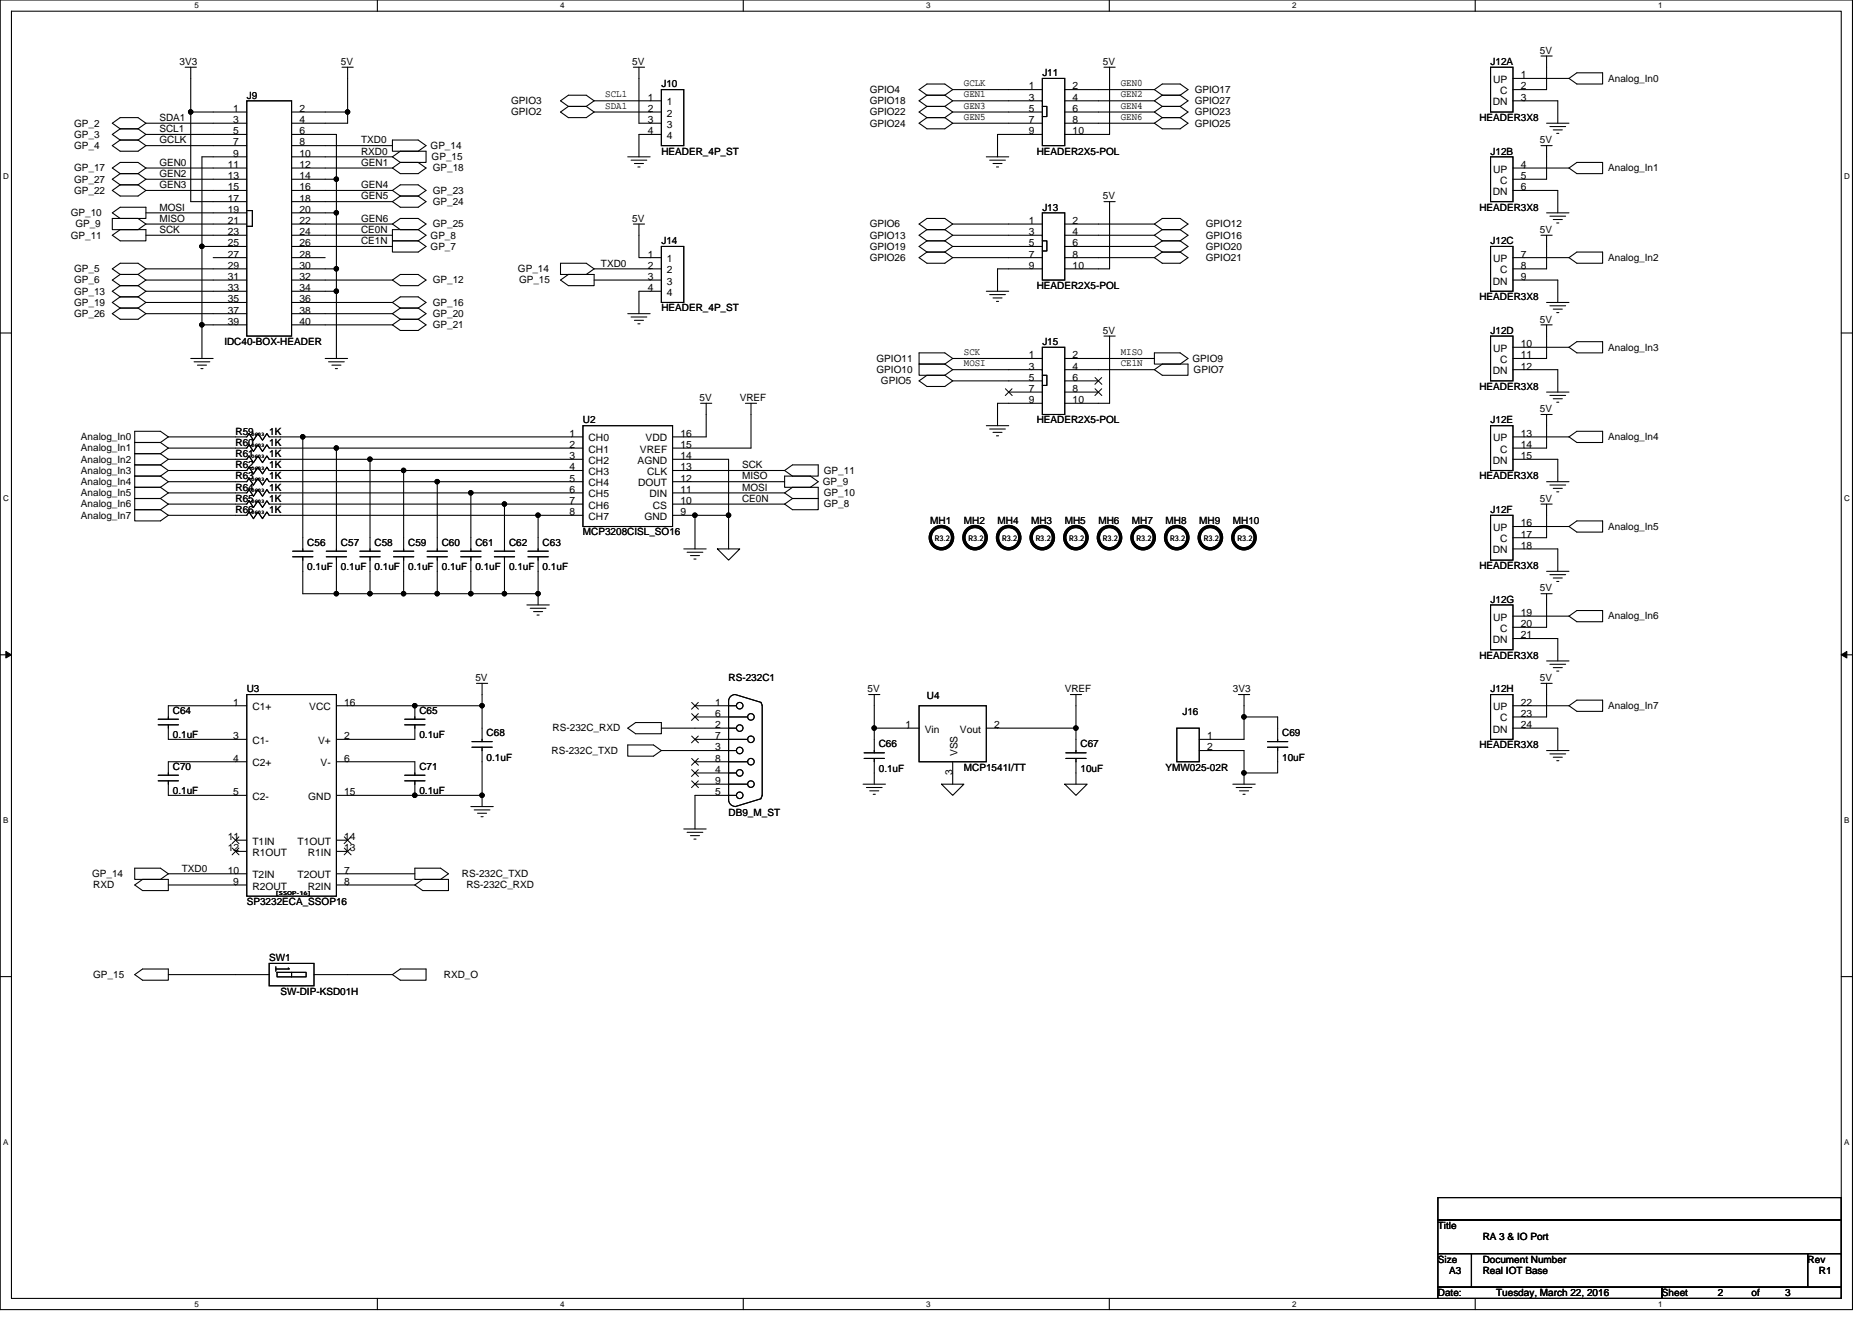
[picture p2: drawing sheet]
<svg xmlns="http://www.w3.org/2000/svg" width="297mm" height="210mm" viewBox="0 0 297 210" stroke-linecap="round" stroke-linejoin="round" font-family="sans-serif">
<path d="M0 0h293.9v207.9h-293.9zM1.8 1.8h290.4v204.3h-290.4z" fill="none" stroke="#000" stroke-width=".17"/>
<g fill="#fff">
<path d="M30.8 .2h.7v1.4h-.7z"/>
<path d="M30.8 206.3h.7v1.4h-.7z"/>
</g>
<path d="M59.9 0v1.8M59.9 206.1v1.8" fill="none" stroke="#000" stroke-width=".17"/>
<g fill="#fff">
<path d="M88.9 .2h.7v1.4h-.7z"/>
<path d="M88.9 206.3h.7v1.4h-.7z"/>
</g>
<path d="M117.9 0v1.8M117.9 206.1v1.8" fill="none" stroke="#000" stroke-width=".17"/>
<g fill="#fff">
<path d="M147 .2h.7v1.4h-.7z"/>
<path d="M147 206.3h.7v1.4h-.7z"/>
</g>
<path d="M176 0v1.8M176 206.1v1.8" fill="none" stroke="#000" stroke-width=".17"/>
<g fill="#fff">
<path d="M205 .2h.7v1.4h-.7z"/>
<path d="M205 206.3h.7v1.4h-.7z"/>
</g>
<path d="M234.1 0v1.8M234.1 206.1v1.8" fill="none" stroke="#000" stroke-width=".17"/>
<g fill="#fff">
<path d="M263.1 .2h.7v1.4h-.7z"/>
<path d="M263.1 206.3h.7v1.4h-.7z"/>
<path d="M.5 27.3h.9v1.4h-.9z"/>
<path d="M292.6 27.3h.9v1.4h-.9z"/>
<path d="M.5 78.4h.9v1.4h-.9z"/>
<path d="M292.6 78.4h.9v1.4h-.9z"/>
</g>
<path d="M0 52.9h1.8M292.2 52.9h1.7" fill="none" stroke="#000" stroke-width=".17"/>
<g fill="#fff">
<path d="M.5 129.5h.8v1.4h-.8z"/>
<path d="M292.6 129.5h.9v1.4h-.9z"/>
</g>
<path d="M0 103.9h1.8M292.2 103.9h1.7" fill="none" stroke="#000" stroke-width=".17"/>
<path d="M.9 103.4l.9 .5-.9 .5zM292.2 103.9l.8-.5v1z" fill="#000" stroke="#000" stroke-width=".16"/>
<g fill="#fff">
<path d="M.5 180.5h.8v1.4h-.8z"/>
<path d="M292.6 180.5h.9v1.4h-.9z"/>
</g>
<g fill="none" stroke="#000" stroke-width=".17">
<path d="M23.2 19.6h16M23.2 19.6l-1.3-.9h-2.8l-1.3 .9 1.3 .8M23.2 19.6l-1.3 .8M29.4 10.7h1.8M30.3 10.7v7.1M30.3 17.8h8.9M30.3 17.8v14.2h8.9M39.2 16h7.1v37.3h-7.1zM46.3 17.8h8.9M54.3 10.7h1.7M55.2 10.7v7.1M55.2 17.8v1.8h-8.9"/>
<path d="M90.2 16.9h2.8M90.2 16.9l-1.3 .9 1.3 .9h2.8l1.3-.9M93 16.9l1.3 .9M94.3 16l-1.3-.9h-2.8l-1.3 .9 1.3 .9M94.3 16l-1.3 .9M94.3 17.8h10.6M94.3 16h10.6M100.5 10.7h1.8M101.4 10.7v8.9h3.5M104.9 14.2h3.6v8.9h-3.6zM147.1 15.1l-1.3 .9 1.3 .9M147.1 16.9l-1.3 .9 1.3 .9"/>
<path d="M147.1 18.7l-1.3 .9 1.3 .8h2.8l1.3-.8M147.1 15.1h2.8M147.1 16.9h2.8M147.1 18.7h2.8M149.9 15.1l1.3 .9M149.9 16.9l1.3 .9M149.9 18.7l1.3 .9M151.2 14.2l-1.3-.9h-2.8l-1.3 .9 1.3 .9M151.2 14.2l-1.3 .9M151.2 16l-1.3 .9M151.2 17.8l-1.3 .9M151.2 14.2h14.2"/>
<path d="M151.2 16h14.2M151.2 17.8h14.2M151.2 19.6h14.2M165.4 16h.1M165.4 16.9h.7v1.6h-.7M165.4 12.4h3.5v10.7h-3.5zM168.9 19.6h14.3M175.2 10.7h1.7M176.1 10.7v10.6h-7.2M183.2 14.2h-14.3M183.2 16h-14.3M183.2 17.8h-14.3"/>
<path d="M183.2 17.8l1.2 .9M183.2 16l1.2 .9M183.2 14.2l1.2-.9h2.9l1.2 .9-1.2 .9M183.2 14.2l1.2 .9M184.4 16.9l-1.2 .9M184.4 18.7l-1.2 .9M184.4 15.1l-1.2 .9M184.4 16.9h2.9M184.4 18.7h2.9M184.4 15.1h2.9M187.3 16.9l1.2 .9-1.2 .9M187.3 18.7l1.2 .9-1.2 .8h-2.9l-1.2-.8"/>
<path d="M187.3 15.1l1.2 .9-1.2 .9M236.5 10.7h3.6v7.1h-3.6zM240.1 16h7.1v3.6M244.5 8.9h1.8M245.4 19.6h3.6M245.4 8.9v5.3h-5.3M249 12.4h-8.9M249 12.4l1.2-.8h4.1v1.7h-4.1zM17.8 34.7h4.1l1.3 .9-1.3 .8h-4.1zM17.8 33.8l1.3-.9h4.1v1.8h-4.1zM17.8 37.3l1.3-.9h4.1v1.8h-4.1zM19.1 20.4l-1.3 .9 1.3 .9"/>
<path d="M19.1 22.2l-1.3 .9 1.3 .9h2.8l1.3-.9M19.1 29.3l-1.3 .9 1.3 .9h2.8l1.3-.9M19.1 27.6l-1.3 .8 1.3 .9M19.1 20.4h2.8M19.1 22.2h2.8M19.1 27.6h2.8M19.1 29.3h2.8M21.9 20.4l1.3 .9M21.9 22.2l1.3 .9M21.9 29.3l1.3 .9M21.9 27.6l1.3 .8M23.2 26.7h16"/>
<path d="M23.2 35.6h16M23.2 33.8h16M23.2 30.2h16M23.2 28.4h16M23.2 23.1h16M23.2 21.3h16M23.2 21.3l-1.3 .9M23.2 26.7l-1.3-.9h-2.8l-1.3 .9 1.3 .9M23.2 26.7l-1.3 .9M23.2 28.4l-1.3 .9M32 39.1h7.2M32 39.1v12.5"/>
<path d="M39.2 24.9h-7.2v14.2M39.2 37.3h-16M39.2 33.4h.8v2.5h-.8M46.3 21.3h7.1v7.1M46.3 24.9h16M46.3 23.1h16M46.3 39.1h16M46.3 37.3h16M46.3 35.6h16M46.3 32h16M46.3 30.2h16M53.4 28.4h-7.1"/>
<path d="M53.4 33.8h-7.1M53.4 28.4v5.4M53.4 33.8v8.9M62.3 26.7h-16M62.3 30.2l1.2-.9h2.9l1.2 .9-1.2 .9M62.3 30.2l1.2 .9M62.3 35.6l1.2-.9h2.9l1.2 .9-1.2 .8M62.3 35.6l1.2 .8h2.9M62.3 24.9l1.2-.9h4.1v1.8h-4.1M62.3 24.9l1.2 .9M62.3 38.2h4.1l1.2 .9-1.2 .9h-4.1zM62.3 22.2h4.1l1.2 .9-1.2 .9h-4.1z"/>
<path d="M63.5 25.8l-1.2 .9M63.5 31.1l-1.2 .9M63.5 25.8h2.9l1.2 .9-1.2 .9h-2.9l-1.2-.9M63.5 31.1h2.9M66.4 31.1l1.2 .9-1.2 .9h-2.9l-1.2-.9M66.4 36.4l1.2 .9-1.2 .9M66.4 36.4h-4.1v1.8h4.1M99.6 24.9h3.6M100.1 25.4h2.5M100.5 35.6h1.8M100.7 26h1.4M101.2 26.5h.4"/>
<path d="M101.4 35.6v5.3h3.5M104.9 39.1h3.6v8.9h-3.6zM104.9 21.3h-3.5v3.6M147.1 38.2l-1.3 .9 1.3 .9M147.1 36.4l-1.3 .9 1.3 .9M147.1 36.4h2.8M147.1 38.2h2.8M149.9 38.2l1.3 .9M149.9 36.4l1.3 .9M151.2 35.6l-1.3-.9h-2.8l-1.3 .9 1.3 .8M151.2 35.6l-1.3 .8M151.2 39.1l-1.3 .9"/>
<path d="M151.2 37.3l-1.3 .9M151.2 35.6h14.2M156.5 24.9h3.6M157 25.4h2.5M157.6 26h1.4M158.1 26.5h.4M165.4 37.3h.1M165.4 39.1h-14.2M165.4 37.3h-14.2M165.4 21.3h-7.1v3.6M165.4 38.2h.7v1.6h-.7M165.4 33.8h3.5v10.6h-3.5z"/>
<path d="M168.9 39.1h14.3M168.9 37.3h14.3M168.9 35.6h14.3M175.2 32h1.8M176.1 32v10.7h-7.2M183.2 39.1l1.2 .9M183.2 37.3l1.2 .9M183.2 35.6l1.2-.9h2.9l1.2 .9-1.2 .8M183.2 35.6l1.2 .8M184.4 38.2l-1.2 .9M184.4 36.4l-1.2 .9M184.4 38.2h2.9"/>
<path d="M184.4 36.4h2.9M187.3 38.2l1.2 .9-1.2 .9M187.3 36.4l1.2 .9-1.2 .9M236.5 24.9h3.6v7.1h-3.6zM236.5 39.1h3.6v7.1h-3.6zM240.1 26.7h8.9M240.1 30.2h7.1v3.6M244.5 23.1h1.8M244.5 37.3h1.8M245.4 23.1v5.3h-5.3M245.4 37.3v5.4h-5.3M245.4 33.8h3.6"/>
<path d="M245.9 20.1h2.5M245.9 34.3h2.5M246.5 20.6h1.4M246.5 34.8h1.4M247 21.2h.4M247 35.4h.4M249 26.7l1.2-.9h4.1v1.8h-4.1zM19.1 43.6l-1.3 .8 1.3 .9M19.1 45.3l-1.3 .9 1.3 .9M19.1 47.1l-1.3 .9 1.3 .9M19.1 48.9l-1.3 .9 1.3 .9h2.8l1.3-.9M19.1 43.6h2.8"/>
<path d="M19.1 45.3h2.8M19.1 47.1h2.8M19.1 48.9h2.8M21.9 43.6l1.3 .8M21.9 45.3l1.3 .9M21.9 47.1l1.3 .9M21.9 48.9l1.3 .9M23.2 42.7h16M23.2 49.8h16M23.2 48h16M23.2 42.7l-1.3-.9h-2.8l-1.3 .9 1.3 .9M23.2 42.7l-1.3 .9"/>
<path d="M23.2 44.4l-1.3 .9M23.2 46.2l-1.3 .9M23.2 48l-1.3 .9M30.3 56.9h3.5M30.8 57.4h2.5M31.3 58h1.5M31.9 58.5h.3M32 51.6h7.2M32 51.6v5.3M33.8 40.9h5.4M39.2 46.2h-16M39.2 44.4l-16 .1"/>
<path d="M46.3 51.6h16M46.3 49.8h16M46.3 48h16M46.3 44.4l16 .1M46.3 40.9h5.3M51.6 56.9h3.6M52.1 57.4h2.5M52.7 58h1.4M53.2 58.5h.3M53.4 46.2h-7.1M53.4 42.7v3.5M53.4 46.2v10.7"/>
<path d="M53.4 42.7h-7.1M62.3 44.4l1.2-.8h2.9l1.2 .8-1.2 .9h-2.9zM62.3 48l1.2-.9h2.9l1.2 .9-1.2 .9M62.3 48l1.2 .9M62.3 49.8l1.2 .9M63.5 48.9l-1.2 .9M63.5 50.7l-1.2 .9M63.5 48.9h2.9M63.5 50.7h2.9M66.4 48.9l1.2 .9-1.2 .9M66.4 50.7l1.2 .9-1.2 .9h-2.9l-1.2-.9M88.9 41.8h4.1l1.3 .9-1.3 .9h-4.1z"/>
<path d="M88.9 44.4l1.3-.8h4.1v1.7h-4.1zM94.3 42.7h10.6M94.3 44.4h10.6M99.6 49.8h3.6M100.1 50.3h2.5M100.7 50.8h1.4M101.2 51.4h.4M104.9 46.2h-3.5v3.6M147.1 40l-1.3 .9 1.3 .9h2.8l1.3-.9M147.1 40h2.8M149.9 57.8h-4.1v1.8h4.1M149.9 40l1.3 .9"/>
<path d="M149.9 59.6l1.3 .9M149.9 57.8l1.3 .9M149.9 59.6h-2.8l-1.3 .9 1.3 .8h2.8l1.3-.8M151.2 56.9l-1.3-.9h-4.1v1.8h4.1M151.2 56.9l-1.3 .9M151.2 58.7l-1.3 .9M151.2 56.9h14.2M151.2 58.7h14.2M156.5 46.2h3.6M157 46.8h2.5M157.6 47.3h1.4M158.1 47.8h.4"/>
<path d="M165.4 58.7h.1M165.4 40.9h-14.2M165.4 42.7h-7.1v3.5M165.4 59.6h.7v1.6h-.7M165.4 55.1h3.5v10.7h-3.5zM168.9 40.9h14.3M175.2 53.3h1.7M176.1 53.3v10.7h-7.2M183.2 58.7l1.2-.9h4.1v1.8h-4.1zM183.2 58.7h-14.3M183.2 56.9h-14.3M183.2 56h4.1l1.2 .9-1.2 .9h-4.1z"/>
<path d="M184.4 40l-1.2 .9M184.4 40h2.9M187.3 40l1.2 .9-1.2 .9h-2.9l-1.2-.9M236.5 53.3h3.6v7.2h-3.6zM240.1 40.9h8.9M240.1 44.4h7.1v3.6M240.1 55.1h8.9M240.1 58.7h7.1v3.5M244.5 51.6h1.8M245.4 51.6v5.3h-5.3M245.4 48h3.6M245.9 48.5h2.5"/>
<path d="M246.5 49.1h1.4M247 49.6h.4M249 40.9l1.2-.9h4.1v1.8h-4.1zM249 55.1l1.2-.9h4.1v1.8h-4.1zM25.5 70.2h-4.1v1.8h4.1M25.5 72h-4.1v1.8h4.1M25.5 73.8h-4.1v1.8h4.1M25.5 75.6h-4.1v1.7h4.1M25.5 77.3h-4.1v1.8h4.1M25.5 79.1h-4.1v1.8h4.1M25.5 70.2l1.2 .9M25.5 72l1.2 .9"/>
<path d="M25.5 73.8l1.2 .9M25.5 75.6l1.2 .9M25.5 77.3l1.2 .9M25.5 79.1l1.2 .9M26.7 69.3h12.5l.3-.5 .7 1.1 .7-1.1 .8 1.1 .7-1.1 .3 .5h5.3M26.7 71.1h12.5l.3-.5 .7 1 .7-1 .8 1 .7-1 .3 .5h10.7M26.7 72.9h12.5l.3-.5 .7 1 .7-1 .8 1 .7-1 .3 .5h16M26.7 74.7h12.5l.3-.6 .7 1.1 .7-1.1 .8 1.1 .7-1.1 .3 .6h21.3M26.7 76.5h12.5l.3-.6 .7 1.1 .7-1.1 .8 1.1 .7-1.1 .3 .6h26.7M26.7 78.2h12.5l.3-.5 .7 1.1 .7-1.1 .8 1.1 .7-1.1 .3 .5h32M26.7 69.3l-1.2-.8h-4.1v1.7h4.1M26.7 69.3l-1.2 .9"/>
<path d="M26.7 71.1l-1.2 .9M26.7 72.9l-1.2 .9M26.7 74.7l-1.2 .9M26.7 76.5l-1.2 .8M26.7 78.2l-1.2 .9M48 69.3v18.2M48 69.3h44.5M53.4 71.1v16.4M53.4 71.1h39.1M58.7 72.9v14.6M58.7 72.9h33.8M64 74.7v12.8"/>
<path d="M64 74.7h28.5M69.4 76.5h23.1M69.4 76.5v11M74.7 78.2v9.3M74.7 78.2h17.8M92.5 67.6h14.2v16h-14.2zM106.7 78.2h17.8M106.7 74.7h17.8M106.7 72.9h8.9v8.9M111.2 64h1.7M112.1 64v5.3h-5.4M118.3 64h1.8"/>
<path d="M119.2 64v7.1h-12.5M124.5 75.6h4.1l1.2 .9-1.2 .8h-4.1zM124.5 76.5h-17.8M124.5 78.2l1.2-.9h4.1v1.8h-4.1M124.5 78.2l1.2 .9M124.5 74.7l1.2-.9h4.1v1.8h-4.1zM125.7 79.1l-1.2 .9M125.7 79.1h4.1v1.8h-4.1l-1.2-.9M151.2 60.5h14.2M156.5 67.6h3.6M157 68.1h2.5M157.6 68.6h1.4"/>
<path d="M158.1 69.2h.4M160.1 62.2h5.3M165.4 64h-7.1v3.6M168.9 60.5h5.4M168.9 62.2h5.4M236.5 67.6h3.6v7.1h-3.6zM240.1 69.3h8.9M240.1 72.9h7.1v3.6M244.5 65.8h1.8M245.4 65.8v5.3h-5.3M245.4 62.2h3.6M245.4 76.5h3.6"/>
<path d="M245.9 62.8h2.5M245.9 77h2.5M246.5 63.3h1.4M246.5 77.5h1.4M247 63.8h.4M247 78.1h.4M249 69.3l1.2-.8h4.1v1.7h-4.1zM25.5 80.9h-4.1v1.8h4.1l1.2-.9M25.5 80.9l1.2 .9M26.7 80h12.5l.3-.5 .7 1 .7-1 .8 1 .7-1 .3 .5h37.3M26.7 81.8h12.5l.3-.5 .7 1 .7-1 .8 1 .7-1 .3 .5h42.7M26.7 80l-1.2 .9"/>
<path d="M46.4 88.4h3.3M46.4 87.5h3.3M48 88.4v5.8h5.4M51.8 88.4h3.2M51.8 87.5h3.2M53.4 94.2h5.3M53.4 88.4v5.8M57.1 88.4h3.2M57.1 87.5h3.2M58.7 94.2h5.3M58.7 88.4v5.8M62.4 88.4h3.3"/>
<path d="M62.4 87.5h3.3M64 94.2h5.4M64 88.4v5.8M67.8 88.4h3.2M67.8 87.5h3.2M69.4 88.4v5.8M69.4 94.2h5.3M73.1 88.4h3.2M73.1 87.5h3.2M74.7 94.2h5.3M74.7 88.4v5.8M78.4 88.4h3.3"/>
<path d="M78.4 87.5h3.3M80 94.2h5.4M80 80v7.5M80 88.4v5.8M80 80h12.5M83.6 96h3.6M83.8 88.4h3.2M83.8 87.5h3.2M84.1 96.5h2.5M84.7 97.1h1.4M85.2 97.6h.4M85.4 81.8h7.1"/>
<path d="M85.4 81.8v5.7M85.4 88.4v5.8M85.4 94.2v1.8M106.7 81.8h3.6M106.7 80h17.8M108.5 87.1h3.6M109 87.7h2.5M109.6 88.2h1.4M110.1 88.7h.3M110.3 81.8v5.3M110.3 81.8h5.3M113.8 87.1h3.6l-1.8 1.8z"/>
<path d="M115.6 81.8v5.3M236.5 81.8h3.6v7.1h-3.6zM236.5 96h3.6v7.1h-3.6zM240.1 87.1h7.1v3.6M244.5 80h1.8M244.5 94.2h1.8M245.4 80v5.3h-5.3M245.4 94.2v5.4h-5.3M245.4 90.7h3.6M245.9 91.2h2.5M246.5 91.7h1.4M247 92.3h.4"/>
<path d="M249 83.6h-8.9M249 97.8h-8.9M249 83.6l1.2-.9h4.1v1.8h-4.1zM249 97.8l1.2-.9h4.1v1.8h-4.1zM25.1 115h3.2M25.1 114.2h3.2M26.7 115v2.3h12.5M39.2 112h-12.5v2.2M39.2 110.2h14.2v32h-14.2zM64.2 115h3.2M64.2 114.2h3.2M65.8 112h-12.4"/>
<path d="M65.8 115v2.3h-12.4M65.8 112v2.2M65.8 112h10.7M74.9 118.6h3.2M74.9 117.7h3.2M75.6 108.5h1.8M76.5 118.6v7.6M76.5 108.5v3.5M76.5 112v5.7M99.6 118.2h4.1l1.2 .9-1.2 .9h-4.1zM99.6 115.6l1.3-.9h4v1.8h-4zM115.6 111.3v15.6a1.1 1.1 0 0 0 1.1 1.1l4.1-1.2"/>
<path d="M115.6 111.3a1.04 1.04 0 0 1 1.1-1.1l4.1 1.3M116.9 119.1h-12M116.9 115.6h-12M116.9 112h-6.6M118.6 117.3h-8.3M118.6 113.8h-8.3M120.7 111.5l.2 .5M120.9 112v14.2M137.1 119.5h3.2M137.8 110.2h1.8M138.7 115.6h7.1M138.7 110.2v5.4"/>
<path d="M138.7 115.6v3.9M145.8 112h10.7v8.9h-10.7zM156.5 115.6h14.2M169.1 119.5h3.2M169.8 110.2h1.8M170.7 115.6v3.9M170.7 110.2v5.4M186.7 115.6h3.6v5.3h-3.6zM190.3 119.1h7.1v3.6M196.5 110.2h1.8M197.4 113.8h5.3v3.9M197.4 113.8v3.5h-7.1"/>
<path d="M197.4 110.2v3.6M201.1 118.6h3.2M201.1 117.7h3.2M202.7 118.6v4.1h-5.3v1.8M236.5 110.2h3.6v7.1h-3.6zM240.1 101.3h7.1v3.6M240.1 115.6h7.1v3.5M244.5 108.5h1.8M245.4 108.5v5.3h-5.3M245.4 104.9h3.6M245.4 119.1h3.6M245.9 105.4h2.5"/>
<path d="M245.9 119.7h2.5M246.5 106h1.4M247 106.5h.4M249 112h-8.9M249 112l1.2-.9h4.1v1.8h-4.1zM21.4 137.8h4.1l1.2 .9-1.2 .9h-4.1zM25.1 123.9h3.2M25.1 123h3.2M26.7 138.7h12.5M26.7 123.9v2.3h12.5M37.4 133.3h1.8M37.4 135.1h1.8"/>
<path d="M39.2 120.9h-12.5v2.1M53.4 120.9h12.4v2.1M53.4 126.2h12.4M53.4 138.7h12.4M53.4 133.3h1.8M53.4 135.1h1.8M64.2 123.9h3.2M64.2 123h3.2M65.8 126.2h10.7M65.8 123.9v2.3M65.8 137.8h4.1l1.3 .9-1.3 .9h-4.1zM74.7 128h3.6"/>
<path d="M75.2 128.5h2.5M75.8 129.1h1.4M76.3 129.6h.4M76.5 126.2v1.8M108.5 131.6h3.6M109 132.1h2.5M109.6 132.6h1.4M110.1 133.2h.3M110.3 124.5h8.3M110.3 122.7h6.6M110.3 120.9h8.3M116.9 126.2h-6.6v5.4"/>
<path d="M120.9 126.2l-.2 .5M136.9 124.5h3.6M137.1 120.4h3.2M137.5 125h2.5M138 125.5h1.4M138.6 126.1h.3M138.7 120.4v4.1M149.4 124.5h3.5l-1.7 1.7zM151.2 120.9v3.6M168.9 124.5h3.6l-1.8 1.7zM169.1 120.4h3.2M170.7 120.4v4.1"/>
<path d="M195.6 124.5h3.6M196.1 125h2.5M196.7 125.5h1.4M197.2 126.1h.4M246.5 120.2h1.4M247 120.7h.4M0 155h1.8M21.4 140.5l1.2-.9h4.1v1.8h-4.1zM21.4 154.7l1.2-.9h4.1v1.8h-4.1zM26.7 140.5h12.5M26.7 154.7h16M42.7 152.9h7.1v3.6h-7.1z"/>
<path d="M43.8 153.4v.8M44 154.3h4.6v.7h-4.6zM45.7 153.6l.2 .2h-2.1M46.3 154.3v.7M49.8 154.7h12.5M53.4 140.5h12.4M62.3 154.7l1.2-.9h4.1v1.8h-4.1zM65.8 140.5l1.3-.9h4.1v1.8h-4.1zM292.2 155h1.7M228.2 190.1h64v3.5h-64zM228.2 193.6h64v5.4h-64zM228.2 199h5.3v5.3h-5.3z"/>
<path d="M233.5 199h53.3v5.3h-53.3zM286.8 199h5.4v5.3h-5.4zM228.2 204.3h35.5v1.8h-35.5zM263.7 204.3h28.5v1.8h-28.5z"/>
<circle cx="117.4" cy="119.1" r=".52"/>
<circle cx="117.4" cy="115.6" r=".52"/>
<circle cx="117.4" cy="112" r=".52"/>
<circle cx="119.2" cy="113.8" r=".52"/>
<circle cx="119.2" cy="117.3" r=".52"/>
<circle cx="117.4" cy="126.2" r=".52"/>
<circle cx="117.4" cy="122.7" r=".52"/>
<circle cx="119.2" cy="120.9" r=".52"/>
<circle cx="119.2" cy="124.4" r=".52"/>
</g>
<g fill="#000" stroke="#000" stroke-width=".17">
<circle cx="30.3" cy="17.8" r=".35"/>
<circle cx="55.1" cy="17.8" r=".35"/>
<circle cx="32" cy="39.1" r=".35"/>
<circle cx="53.4" cy="28.4" r=".35"/>
<circle cx="53.4" cy="33.8" r=".35"/>
<circle cx="32" cy="51.5" r=".35"/>
<circle cx="53.4" cy="46.2" r=".35"/>
<circle cx="53.4" cy="42.7" r=".35"/>
<circle cx="48" cy="69.3" r=".35"/>
<circle cx="53.4" cy="71.1" r=".35"/>
<circle cx="58.7" cy="72.9" r=".35"/>
<circle cx="64" cy="74.7" r=".35"/>
<circle cx="69.4" cy="76.4" r=".35"/>
<circle cx="74.7" cy="78.2" r=".35"/>
<circle cx="80" cy="80" r=".35"/>
<circle cx="53.4" cy="94.2" r=".35"/>
<circle cx="58.7" cy="94.2" r=".35"/>
<circle cx="64" cy="94.2" r=".35"/>
<circle cx="69.4" cy="94.2" r=".35"/>
<circle cx="74.7" cy="94.2" r=".35"/>
<circle cx="80" cy="94.2" r=".35"/>
<circle cx="85.4" cy="94.2" r=".35"/>
<circle cx="85.4" cy="81.8" r=".35"/>
<circle cx="110.3" cy="81.8" r=".35"/>
<circle cx="115.6" cy="81.8" r=".35"/>
<circle cx="65.8" cy="112" r=".35"/>
<circle cx="76.5" cy="112" r=".35"/>
<circle cx="138.7" cy="115.6" r=".35"/>
<circle cx="170.7" cy="115.6" r=".35"/>
<circle cx="197.4" cy="113.8" r=".35"/>
<circle cx="65.8" cy="126.2" r=".35"/>
<circle cx="76.5" cy="126.2" r=".35"/>
<circle cx="197.4" cy="122.7" r=".35"/>
</g>
<g fill="none" stroke="#000" stroke-width=".16">
<path d="M173.8 59.9l1 1.1M174.8 59.9l-1.1 1.1M159.5 61.7l1.1 1.1M160.6 61.7l-1.1 1.1M173.8 61.7l1 1.1M174.8 61.7l-1.1 1.1M109.7 116.8l1.1 1.1M109.7 113.3l1.1 1M109.7 111.5l1.1 1.1M110.8 116.8l-1.1 1.1M110.8 113.3l-1.1 1M110.8 111.5l-1.1 1.1"/>
<path d="M36.8 132.8l1.1 1.1M36.8 134.6l1.1 1.1M37.9 132.8l-1.1 1.1M37.9 134.6l-1.1 1.1M54.6 134.6l1.1 1.1M54.6 132.8l1.1 1.1M55.7 134.6l-1.1 1.1M55.7 132.8l-1.1 1.1M109.7 123.9l1.1 1.1M109.7 122.2l1.1 1M109.7 120.4l1.1 1.1M110.8 123.9l-1.1 1.1"/>
<path d="M110.8 122.2l-1.1 1M110.8 120.4l-1.1 1.1"/>
</g>
<g fill="none" stroke="#000" stroke-width=".53">
<circle cx="149.4" cy="85.3" r="1.77"/>
<circle cx="154.7" cy="85.3" r="1.77"/>
<circle cx="160" cy="85.3" r="1.77"/>
<circle cx="165.4" cy="85.3" r="1.77"/>
<circle cx="170.7" cy="85.3" r="1.77"/>
<circle cx="176" cy="85.3" r="1.77"/>
<circle cx="181.4" cy="85.3" r="1.77"/>
<circle cx="186.7" cy="85.3" r="1.77"/>
<circle cx="192.1" cy="85.3" r="1.77"/>
<circle cx="197.4" cy="85.3" r="1.77"/>
</g>
<g font-size="1.6">
<text x="28.5" y="10.3">3V3</text>
<text x="54.1" y="10.3">5V</text>
<text x="100.3" y="10.3">5V</text>
<text x="175" y="10.3">5V</text>
<text x="236.5" y="10.3">J12A</text>
<text x="244.3" y="8.5">5V</text>
<text x="37" y="17.8">1</text>
<text x="39.2" y="15.6">J9</text>
<text x="47.5" y="17.8">2</text>
<text x="81.1" y="16.5">GPIO3</text>
<text x="96.1" y="15.5">SCL1</text>
<text x="96.1" y="17.3">SDA1</text>
<text x="102.8" y="16">1</text>
<text x="102.8" y="17.8">2</text>
<text x="104.9" y="13.9">J10</text>
<text x="105.8" y="16.7">1</text>
<text x="138" y="14.8">GPIO4</text>
<text x="138" y="16.5">GPIO18</text>
<text x="152.9" y="13.7">GCLK</text>
<text x="152.9" y="15.5">GEN1</text>
<text x="152.9" y="17.3">GEN3</text>
<text x="163.3" y="14.2">1</text>
<text x="163.3" y="16">3</text>
<text x="163.3" y="17.8">5</text>
<text x="165.4" y="12.1">J11</text>
<text x="170.2" y="14.2">2</text>
<text x="170.2" y="16">4</text>
<text x="170.2" y="17.8">6</text>
<text x="177.8" y="13.7">GEN0</text>
<text x="177.8" y="15.5">GEN2</text>
<text x="177.8" y="17.3">GEN4</text>
<text x="189.6" y="16.5">GPIO27</text>
<text x="189.6" y="14.8">GPIO17</text>
<text x="236.9" y="16.7">DN</text>
<text x="236.9" y="13.2">UP</text>
<text x="238" y="14.9">C</text>
<text x="241.3" y="16">3</text>
<text x="241.3" y="12.4">1</text>
<text x="241.3" y="14.2">2</text>
<text x="255.2" y="13">Analog_In0</text>
<text x="11.8" y="21.9">GP_3</text>
<text x="11.8" y="20.1">GP_2</text>
<text x="11.8" y="23.6">GP_4</text>
<text x="25.3" y="22.8">GCLK</text>
<text x="25.3" y="21">SCL1</text>
<text x="25.3" y="19.2">SDA1</text>
<text x="37" y="19.5">3</text>
<text x="37" y="21.3">5</text>
<text x="37" y="23.1">7</text>
<text x="47.5" y="19.5">4</text>
<text x="47.5" y="21.3">6</text>
<text x="47.5" y="23.1">8</text>
<text x="57.3" y="22.8">TXD0</text>
<text x="68.3" y="23.6">GP_14</text>
<text x="81.1" y="18.3">GPIO2</text>
<text x="102.8" y="19.5">3</text>
<text x="102.8" y="21.3">4</text>
<text x="105.8" y="18.5">2</text>
<text x="105.8" y="20.3">3</text>
<text x="105.8" y="22.1">4</text>
<text x="138" y="18.3">GPIO22</text>
<text x="138" y="20.1">GPIO24</text>
<text x="152.9" y="19">GEN5</text>
<text x="163.3" y="19.5">7</text>
<text x="163.3" y="21.3">9</text>
<text x="170.2" y="19.5">8</text>
<text x="170.2" y="21.3">10</text>
<text x="177.8" y="19">GEN6</text>
<text x="189.6" y="18.3">GPIO23</text>
<text x="189.6" y="20.1">GPIO25</text>
<text x="234.7" y="19.2">HEADER3X8</text>
<text x="244.3" y="22.8">5V</text>
<text x="11.8" y="27.2">GP_17</text>
<text x="11.8" y="29">GP_27</text>
<text x="25.3" y="26.3">GEN0</text>
<text x="25.3" y="29.9">GEN3</text>
<text x="25.3" y="28.1">GEN2</text>
<text x="36.1" y="26.6">11</text>
<text x="36.1" y="28.4">13</text>
<text x="37" y="24.9">9</text>
<text x="47.5" y="24.9">10</text>
<text x="47.5" y="26.6">12</text>
<text x="47.5" y="28.4">14</text>
<text x="57.3" y="26.3">GEN1</text>
<text x="57.3" y="24.5">RXD0</text>
<text x="57.3" y="29.9">GEN4</text>
<text x="68.5" y="25.4">GP_15</text>
<text x="68.7" y="27.2">GP_18</text>
<text x="104.9" y="24.5">HEADER_4P_ST</text>
<text x="164.5" y="24.5">HEADER2X5-POL</text>
<text x="236.5" y="24.5">J12B</text>
<text x="236.9" y="27.4">UP</text>
<text x="238" y="29.2">C</text>
<text x="241.3" y="26.6">4</text>
<text x="241.3" y="28.4">5</text>
<text x="255.2" y="27.2">Analog_In1</text>
<text x="11.2" y="34.3">GP_10</text>
<text x="11.8" y="30.8">GP_22</text>
<text x="25.3" y="35.2">MISO</text>
<text x="25.3" y="33.4">MOSI</text>
<text x="36.1" y="30.2">15</text>
<text x="36.1" y="32">17</text>
<text x="36.1" y="33.8">19</text>
<text x="36.1" y="35.5">21</text>
<text x="47.5" y="30.2">16</text>
<text x="47.5" y="32">18</text>
<text x="47.5" y="33.8">20</text>
<text x="47.5" y="35.5">22</text>
<text x="57.3" y="35.2">GEN6</text>
<text x="57.3" y="31.6">GEN5</text>
<text x="68.7" y="30.8">GP_23</text>
<text x="68.7" y="32.5">GP_24</text>
<text x="100.3" y="35.2">5V</text>
<text x="163.3" y="35.5">1</text>
<text x="165.4" y="33.4">J13</text>
<text x="170.2" y="35.5">2</text>
<text x="175" y="31.6">5V</text>
<text x="234.7" y="33.4">HEADER3X8</text>
<text x="236.9" y="30.9">DN</text>
<text x="241.3" y="30.2">6</text>
<text x="11.2" y="37.9">GP_11</text>
<text x="12" y="36.1">GP_9</text>
<text x="25.3" y="37">SCK</text>
<text x="36.1" y="37.3">23</text>
<text x="36.1" y="39.1">25</text>
<text x="36.1" y="40.9">27</text>
<text x="47.5" y="37.3">24</text>
<text x="47.5" y="39.1">26</text>
<text x="47.5" y="40.9">28</text>
<text x="57.3" y="38.8">CE1N</text>
<text x="57.3" y="37">CE0N</text>
<text x="68.3" y="39.6">GP_7</text>
<text x="68.3" y="37.9">GP_8</text>
<text x="68.7" y="36.1">GP_25</text>
<text x="102.8" y="40.9">1</text>
<text x="104.9" y="38.8">J14</text>
<text x="105.8" y="41.6">1</text>
<text x="138" y="36.1">GPIO6</text>
<text x="138" y="41.4">GPIO26</text>
<text x="138" y="39.6">GPIO19</text>
<text x="138" y="37.9">GPIO13</text>
<text x="163.3" y="37.3">3</text>
<text x="163.3" y="39.1">5</text>
<text x="163.3" y="40.9">7</text>
<text x="170.2" y="37.3">4</text>
<text x="170.2" y="39.1">6</text>
<text x="170.2" y="40.9">8</text>
<text x="191.3" y="39.6">GPIO20</text>
<text x="191.3" y="41.4">GPIO21</text>
<text x="191.3" y="37.9">GPIO16</text>
<text x="191.3" y="36.1">GPIO12</text>
<text x="236.5" y="38.8">J12C</text>
<text x="236.9" y="41.6">UP</text>
<text x="241.3" y="40.9">7</text>
<text x="244.3" y="37">5V</text>
<text x="255.2" y="41.4">Analog_In2</text>
<text x="11.8" y="43.2">GP_5</text>
<text x="11.8" y="45">GP_6</text>
<text x="11.8" y="46.8">GP_13</text>
<text x="36.1" y="42.7">29</text>
<text x="36.1" y="44.4">31</text>
<text x="36.1" y="46.2">33</text>
<text x="36.1" y="48">35</text>
<text x="47.5" y="42.7">30</text>
<text x="47.5" y="44.4">32</text>
<text x="47.5" y="46.2">34</text>
<text x="47.5" y="48">36</text>
<text x="68.7" y="45">GP_12</text>
<text x="82.2" y="43.2">GP_14</text>
<text x="82.4" y="45">GP_15</text>
<text x="95.4" y="42.3">TXD0</text>
<text x="102.8" y="42.7">2</text>
<text x="102.8" y="44.4">3</text>
<text x="102.8" y="46.2">4</text>
<text x="105.8" y="43.4">2</text>
<text x="105.8" y="45.2">3</text>
<text x="105.8" y="46.9">4</text>
<text x="163.3" y="42.7">9</text>
<text x="164.5" y="45.9">HEADER2X5-POL</text>
<text x="170.2" y="42.7">10</text>
<text x="234.7" y="47.6">HEADER3X8</text>
<text x="236.9" y="45.2">DN</text>
<text x="238" y="43.4">C</text>
<text x="241.3" y="44.4">9</text>
<text x="241.3" y="42.7">8</text>
<text x="11.8" y="48.5">GP_19</text>
<text x="11.8" y="50.3">GP_26</text>
<text x="36.1" y="49.8">37</text>
<text x="36.1" y="51.5">39</text>
<text x="47.5" y="49.8">38</text>
<text x="47.5" y="51.5">40</text>
<text x="68.7" y="48.5">GP_16</text>
<text x="68.7" y="50.3">GP_20</text>
<text x="68.7" y="52.1">GP_21</text>
<text x="104.9" y="49.4">HEADER_4P_ST</text>
<text x="175" y="53">5V</text>
<text x="236.5" y="53">J12D</text>
<text x="244.3" y="51.2">5V</text>
<text x="35.6" y="54.8">IDC40-BOX-HEADER</text>
<text x="139.1" y="57.4">GPIO11</text>
<text x="139.1" y="59.2">GPIO10</text>
<text x="152.9" y="56.4">SCK</text>
<text x="152.9" y="58.1">MOSI</text>
<text x="163.3" y="56.9">1</text>
<text x="163.3" y="58.7">3</text>
<text x="165.4" y="54.8">J15</text>
<text x="170.2" y="56.9">2</text>
<text x="170.2" y="58.7">4</text>
<text x="177.8" y="56.4">MISO</text>
<text x="177.8" y="58.1">CE1N</text>
<text x="189.2" y="57.4">GPIO9</text>
<text x="189.4" y="59.2">GPIO7</text>
<text x="236.9" y="59.4">DN</text>
<text x="236.9" y="55.8">UP</text>
<text x="238" y="57.6">C</text>
<text x="241.3" y="58.7">12</text>
<text x="241.3" y="55.1">10</text>
<text x="241.3" y="56.9">11</text>
<text x="255.2" y="55.6">Analog_In3</text>
<text x="111" y="63.6">5V</text>
<text x="117.4" y="63.6">VREF</text>
<text x="139.8" y="61">GPIO5</text>
<text x="163.3" y="60.4">5</text>
<text x="163.3" y="62.2">7</text>
<text x="163.3" y="64">9</text>
<text x="170.2" y="60.4">6</text>
<text x="170.2" y="62.2">8</text>
<text x="170.2" y="64">10</text>
<text x="234.7" y="61.9">HEADER3X8</text>
<text x="244.3" y="65.4">5V</text>
<text x="12.8" y="69.9">Analog_In0</text>
<text x="12.8" y="71.6">Analog_In1</text>
<text x="37.4" y="70.8">R60</text>
<text x="37.4" y="69">R59</text>
<text x="42.7" y="70.8">1K</text>
<text x="42.7" y="69">1K</text>
<text x="90.4" y="69.3">1</text>
<text x="90.4" y="71.1">2</text>
<text x="92.5" y="67.2">U2</text>
<text x="93.4" y="70.1">CH0</text>
<text x="93.4" y="71.8">CH1</text>
<text x="101.5" y="71.8">VREF</text>
<text x="102.4" y="70.1">VDD</text>
<text x="108" y="69.3">16</text>
<text x="108" y="71.1">15</text>
<text x="164.5" y="67.2">HEADER2X5-POL</text>
<text x="236.5" y="67.2">J12E</text>
<text x="236.9" y="70.1">UP</text>
<text x="238" y="71.8">C</text>
<text x="241.3" y="69.3">13</text>
<text x="241.3" y="71.1">14</text>
<text x="255.2" y="69.9">Analog_In4</text>
<text x="12.8" y="73.4">Analog_In2</text>
<text x="12.8" y="75.2">Analog_In3</text>
<text x="12.8" y="77">Analog_In4</text>
<text x="37.4" y="77.9">R64</text>
<text x="37.4" y="72.5">R61</text>
<text x="37.4" y="76.1">R63</text>
<text x="37.4" y="74.3">R62</text>
<text x="42.7" y="77.9">1K</text>
<text x="42.7" y="72.5">1K</text>
<text x="42.7" y="76.1">1K</text>
<text x="42.7" y="74.3">1K</text>
<text x="90.4" y="72.9">3</text>
<text x="90.4" y="74.7">4</text>
<text x="90.4" y="76.4">5</text>
<text x="93.4" y="73.6">CH2</text>
<text x="93.4" y="75.4">CH3</text>
<text x="93.4" y="77.2">CH4</text>
<text x="101.2" y="73.6">AGND</text>
<text x="101.3" y="77.2">DOUT</text>
<text x="102.7" y="75.4">CLK</text>
<text x="108" y="74.7">13</text>
<text x="108" y="72.9">14</text>
<text x="108" y="76.4">12</text>
<text x="117.7" y="76.1">MISO</text>
<text x="117.7" y="77.9">MOSI</text>
<text x="117.7" y="74.3">SCK</text>
<text x="130.6" y="77">GP_9</text>
<text x="130.7" y="75.2">GP_11</text>
<text x="234.7" y="76.1">HEADER3X8</text>
<text x="236.9" y="73.6">DN</text>
<text x="241.3" y="72.9">15</text>
<text x="12.8" y="78.8">Analog_In5</text>
<text x="12.8" y="80.5">Analog_In6</text>
<text x="12.8" y="82.3">Analog_In7</text>
<text x="37.4" y="81.4">R66</text>
<text x="37.4" y="79.7">R65</text>
<text x="42.7" y="81.4">1K</text>
<text x="42.7" y="79.7">1K</text>
<text x="90.4" y="78.2">6</text>
<text x="90.4" y="80">7</text>
<text x="90.4" y="81.8">8</text>
<text x="93.4" y="79">CH5</text>
<text x="93.4" y="80.7">CH6</text>
<text x="93.4" y="82.5">CH7</text>
<text x="102.3" y="82.5">GND</text>
<text x="103.1" y="79">DIN</text>
<text x="103.6" y="80.7">CS</text>
<text x="108" y="80">10</text>
<text x="108" y="78.2">11</text>
<text x="108" y="81.8">9</text>
<text x="117.7" y="79.7">CE0N</text>
<text x="130.7" y="78.8">GP_10</text>
<text x="130.7" y="80.5">GP_8</text>
<text x="147.6" y="83.2">MH1</text>
<text x="152.9" y="83.2">MH2</text>
<text x="158.3" y="83.2">MH4</text>
<text x="163.6" y="83.2">MH3</text>
<text x="168.9" y="83.2">MH5</text>
<text x="174.3" y="83.2">MH6</text>
<text x="179.6" y="83.2">MH7</text>
<text x="185" y="83.2">MH8</text>
<text x="190.3" y="83.2">MH9</text>
<text x="195.6" y="83.2">MH10</text>
<text x="236.5" y="81.4">J12F</text>
<text x="241.3" y="83.5">16</text>
<text x="244.3" y="79.7">5V</text>
<text x="48.8" y="86.6">C56</text>
<text x="54.1" y="86.6">C57</text>
<text x="59.4" y="86.6">C58</text>
<text x="64.8" y="86.6">C59</text>
<text x="70.1" y="86.6">C60</text>
<text x="75.4" y="86.6">C61</text>
<text x="80.8" y="86.6">C62</text>
<text x="86.1" y="86.6">C63</text>
<text x="92.5" y="85">MCP3208CISL_SO16</text>
<text x="236.9" y="87.8">DN</text>
<text x="236.9" y="84.3">UP</text>
<text x="238" y="86.1">C</text>
<text x="241.3" y="87.1">18</text>
<text x="241.3" y="85.3">17</text>
<text x="255.2" y="84.1">Analog_In5</text>
<text x="48.8" y="90.5">0.1uF</text>
<text x="54.1" y="90.5">0.1uF</text>
<text x="59.4" y="90.5">0.1uF</text>
<text x="64.8" y="90.5">0.1uF</text>
<text x="70.1" y="90.5">0.1uF</text>
<text x="75.4" y="90.5">0.1uF</text>
<text x="80.8" y="90.5">0.1uF</text>
<text x="86.1" y="90.5">0.1uF</text>
<text x="234.7" y="90.3">HEADER3X8</text>
<text x="236.5" y="95.7">J12G</text>
<text x="244.3" y="93.9">5V</text>
<text x="236.9" y="98.5">UP</text>
<text x="238" y="100.3">C</text>
<text x="241.3" y="101.3">21</text>
<text x="241.3" y="97.8">19</text>
<text x="241.3" y="99.5">20</text>
<text x="255.2" y="98.3">Analog_In6</text>
<text x="234.7" y="104.5">HEADER3X8</text>
<text x="236.9" y="102.1">DN</text>
<text x="27.4" y="113.3">C64</text>
<text x="37" y="112">1</text>
<text x="39.2" y="109.9">U3</text>
<text x="40" y="112.7">C1+</text>
<text x="49.1" y="112.7">VCC</text>
<text x="54.6" y="112">16</text>
<text x="66.5" y="113.3">C65</text>
<text x="75.4" y="108.1">5V</text>
<text x="113.5" y="113.8">6</text>
<text x="113.5" y="112">1</text>
<text x="115.6" y="108.1">RS-232C1</text>
<text x="137.7" y="109.9">5V</text>
<text x="147.1" y="110.9">U4</text>
<text x="168.9" y="109.9">VREF</text>
<text x="187.6" y="113.4">J16</text>
<text x="195.6" y="109.9">3V3</text>
<text x="236.5" y="109.9">J12H</text>
<text x="236.9" y="112.7">UP</text>
<text x="241.3" y="112">22</text>
<text x="241.3" y="113.8">23</text>
<text x="244.3" y="108.1">5V</text>
<text x="255.2" y="112.5">Analog_In7</text>
<text x="27.4" y="117.2">0.1uF</text>
<text x="37" y="117.3">3</text>
<text x="40" y="118.1">C1-</text>
<text x="50.5" y="118.1">V+</text>
<text x="54.6" y="117.3">2</text>
<text x="66.5" y="117.2">0.1uF</text>
<text x="77.2" y="116.8">C68</text>
<text x="87.5" y="119.7">RS-232C_TXD</text>
<text x="87.7" y="116.1">RS-232C_RXD</text>
<text x="113.5" y="119.1">3</text>
<text x="113.5" y="117.3">7</text>
<text x="113.5" y="115.5">2</text>
<text x="139.4" y="118.6">C66</text>
<text x="143.7" y="115.5">1</text>
<text x="146.7" y="116.3">Vin</text>
<text x="152.3" y="116.3">Vout</text>
<text x="157.8" y="115.5">2</text>
<text x="171.4" y="118.6">C67</text>
<text x="191.5" y="117.3">1</text>
<text x="191.5" y="119.1">2</text>
<text x="203.5" y="116.8">C69</text>
<text x="234.7" y="118.8">HEADER3X8</text>
<text x="236.9" y="116.3">DN</text>
<text x="238" y="114.5">C</text>
<text x="241.3" y="115.5">24</text>
<text x="27.4" y="122.2">C70</text>
<text x="37" y="120.9">4</text>
<text x="40" y="121.6">C2+</text>
<text x="50.9" y="121.6">V-</text>
<text x="54.6" y="120.9">6</text>
<text x="66.5" y="122.2">C71</text>
<text x="77.2" y="120.7">0.1uF</text>
<text x="113.5" y="124.4">9</text>
<text x="113.5" y="122.7">4</text>
<text x="113.5" y="120.9">8</text>
<text x="139.4" y="122.5">0.1uF</text>
<text x="151.1" y="123.1" transform="rotate(-90 151.1 123.1)">3</text>
<text x="151.9" y="120" transform="rotate(-90 151.9 120)">VSS</text>
<text x="152.9" y="122.3">MCP1541I/TT</text>
<text x="171.4" y="122.5">10uF</text>
<text x="185" y="122.3">YMW025-02R</text>
<text x="203.5" y="120.7">10uF</text>
<text x="27.4" y="126">0.1uF</text>
<text x="37" y="126.2">5</text>
<text x="40" y="127">C2-</text>
<text x="48.9" y="127">GND</text>
<text x="54.6" y="126.2">15</text>
<text x="66.5" y="126">0.1uF</text>
<text x="113.5" y="126.2">5</text>
<text x="115.6" y="129.4">DB9_M_ST</text>
<text x="36.1" y="133.3">11</text>
<text x="36.1" y="135.1">12</text>
<text x="40" y="134.1">T1IN</text>
<text x="40" y="135.8">R1OUT</text>
<text x="47.2" y="134.1">T1OUT</text>
<text x="48.8" y="135.8">R1IN</text>
<text x="54.6" y="135.1">13</text>
<text x="54.6" y="133.3">14</text>
<text x="14.6" y="139.2">GP_14</text>
<text x="14.8" y="141">RXD</text>
<text x="28.8" y="138.3">TXD0</text>
<text x="36.1" y="138.7">10</text>
<text x="37" y="140.4">9</text>
<text x="39.2" y="143.7">SP3232ECA_SSOP16</text>
<text x="40" y="139.4">T2IN</text>
<text x="40" y="141.2">R2OUT</text>
<text x="47.2" y="139.4">T2OUT</text>
<text x="48.8" y="141.2">R2IN</text>
<text x="54.6" y="140.4">8</text>
<text x="54.6" y="138.7">7</text>
<text x="73.3" y="139.2">RS-232C_TXD</text>
<text x="74" y="141">RS-232C_RXD</text>
<text x="14.8" y="155.2">GP_15</text>
<text x="42.7" y="152.5">SW1</text>
<text x="70.4" y="155.2">RXD_O</text>
<text x="44.5" y="157.9">SW-DIP-KSD01H</text>
<text x="228.2" y="195.1">Title</text>
<text x="235.3" y="196.8">RA 3 &amp; IO Port</text>
<text x="228.2" y="200.4">Size</text>
<text x="229.9" y="202.2">A3</text>
<text x="235.3" y="200.4">Document Number</text>
<text x="235.3" y="202.2">Real IOT Base</text>
<text x="286.8" y="200.4">Rev</text>
<text x="288.6" y="202.2">R1</text>
<text x="228.2" y="205.7">Date:</text>
<text x="237.4" y="205.7">Tuesday, March 22, 2016</text>
<text x="263.7" y="205.7">Sheet</text>
<text x="272.6" y="205.7">2</text>
<text x="277.9" y="205.7">of</text>
<text x="283.3" y="205.7">3</text>
</g>
<g font-size="1.3">
<text x="30.8" y="1.3">5</text>
<text x="88.9" y="1.3">4</text>
<text x="147" y="1.3">3</text>
<text x="205" y="1.3">2</text>
<text x="263.1" y="1.3">1</text>
<text x=".5" y="28.4">D</text>
<text x="292.6" y="28.4">D</text>
<text x=".5" y="79.5">C</text>
<text x="292.6" y="79.5">C</text>
<text x=".5" y="130.6">B</text>
<text x="292.6" y="130.6">B</text>
<text x=".5" y="181.7">A</text>
<text x="292.6" y="181.7">A</text>
<text x="30.8" y="207.4">5</text>
<text x="88.9" y="207.4">4</text>
<text x="147" y="207.4">3</text>
<text x="205" y="207.4">2</text>
<text x="263.1" y="207.4">1</text>
</g>
<g font-size="1.2">
<text x="148.3" y="85.9">R3.2</text>
<text x="153.7" y="85.9">R3.2</text>
<text x="159" y="85.9">R3.2</text>
<text x="164.3" y="85.9">R3.2</text>
<text x="169.7" y="85.9">R3.2</text>
<text x="175" y="85.9">R3.2</text>
<text x="180.3" y="85.9">R3.2</text>
<text x="185.7" y="85.9">R3.2</text>
<text x="191" y="85.9">R3.2</text>
<text x="196.3" y="85.9">R3.2</text>
</g>
<g font-size=".9">
<text x="39.9" y="71">0603</text>
<text x="39.9" y="69.2">0603</text>
<text x="39.9" y="72.7">0603</text>
<text x="39.9" y="76.3">0603</text>
<text x="39.9" y="74.5">0603</text>
<text x="39.9" y="81.6">0603</text>
<text x="39.9" y="79.9">0603</text>
<text x="39.9" y="78.1">0603</text>
<text x="43.8" y="142">[SSOP-16]</text>
</g>
</svg>
